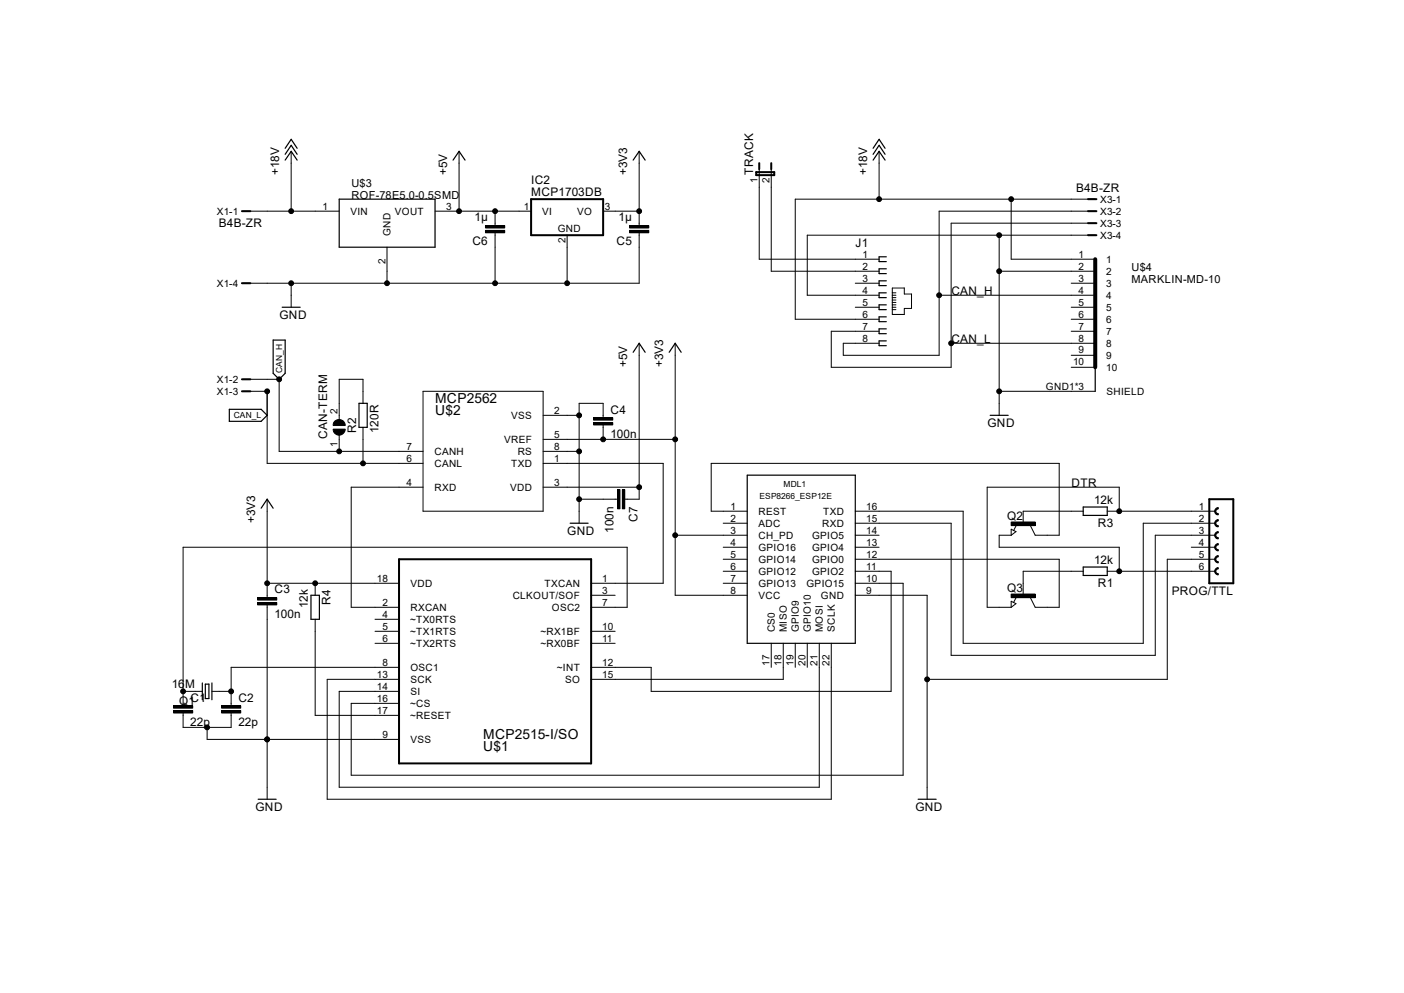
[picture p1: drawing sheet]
<svg xmlns="http://www.w3.org/2000/svg" width="297mm" height="210mm" viewBox="0 0 297 210" stroke-linecap="round" stroke-linejoin="round" font-family="sans-serif">
<g fill="none" stroke="#000" stroke-width=".25">
<path d="M60.3 33.9l1.3-1.9 1.3 1.9M60.3 32.6l1.3-1.9 1.3 1.9M60.3 31.4l1.3-1.9 1.3 1.9M95.8 33.9l1.3-1.9 1.3 1.9M133.9 33.9l1.3-1.9 1.3 1.9M184.7 33.9l1.3-1.9 1.2 1.9M184.7 32.6l1.3-1.9 1.2 1.9M184.7 31.4l1.3-1.9 1.2 1.9M71.8 42.1h20.2v10.2h-20.2zM187.5 54.3h-1.5v1h1.5M187.5 56.9h-1.5v1h1.5M187.5 59.4h-1.5v1h1.5"/>
<path d="M57.8 71.9h2.5v7.1l-1.2 1.2-1.3-1.2zM59.7 65h3.8M133.9 74.5l1.3-1.9 1.3 1.9M141.6 74.5l1.2-1.9 1.3 1.9M187.5 61.9h-1.5v1h1.5M187.5 64.5h-1.5v1h1.5M187.5 67h-1.5v1h1.5M187.5 69.6h-1.5v1h1.5M187.5 72.1h-1.5v1h1.5M231.7 77.7v5.1M48.5 86.6h6.7l1.3 1.2-1.3 1.3h-6.7zM75.9 85.3h1.8v5.1h-1.8z"/>
<path d="M209.5 87.8h3.8M55.2 107.5l1.3-1.9 1.3 1.9M120.6 110.7h3.8M158.1 100.5h22.8v35.6h-22.8zM229.2 119.9h5v1.8h-5zM229.2 107.2h5v1.8h-5zM65.8 125.9h1.8v5.1h-1.8zM42.8 144.4v3.6M43.4 144.7h.8v3h-.8zM44.8 144.4v3.6M54.6 169h3.8M194.2 169h3.8"/>
</g>
<g fill="none" stroke="#000" stroke-width=".21">
<path d="M61.6 32v12.7M97.1 32v12.7M135.2 32v15.7M160.6 35.8v19h25.4M163.2 35.8v21.6h22.8M186 32v10.1M51.4 44.7h20.4M61.6 59.9v5.1M81.9 52.3v7.6M92 44.7h20.4M102.7 47.7h4.1v.5h-4.1zM102.7 48.7h4.1v.5h-4.1z"/>
<path d="M104.7 44.7v3M104.7 49.2v10.7M120 49.7v10.2M127.6 44.7h7.6M133.2 47.7h4v.5h-4zM133.2 48.7h4v.5h-4zM135.2 49.2v10.7h-83.8M180.9 59.9h5.1M211.4 57.4h20.3M211.4 49.7v38.1M213.9 42.1v12.7h17.8M226.6 59.9h5.1"/>
<path d="M231.7 44.7h-33v30.4h-20.3v-2.5h7.6M231.7 42.1h-63.5v25.4h17.8M231.7 49.7h-60.9v12.7h15.2M231.7 47.2h-30.5v30.5h-25.3v-7.6h10.1M135.2 72.6v33h-3M142.8 72.6v53.3h15.3M180.9 65h5.1M188.8 60.9h2.5v1.3h1.5v3h-1.5v1.3h-2.5zM188.8 61.9h.7M188.8 62.4h.7M188.8 62.9h.7M188.8 63.5h.7"/>
<path d="M188.8 64h.7M188.8 64.5h.7M188.8 65h.7M188.8 65.5h.7M198.7 62.4h33M201.2 72.6h30.5M226.6 65h5.1M226.6 67.5h5.1M226.6 70.1h5.1M226.6 75.1h5.1M226.6 77.7h5.1M51.4 80.2h7.7v15.3h30.4"/>
<path d="M51.4 82.8h5.1v15.2h33M70.5 90.8h2.5a1.27 1.27 0 0 1-1.2 1.2 1.27 1.27 0 0 1-1.3-1.2zM70.8 89.1a1.31 1.31 0 0 1 1.4-.3 1.31 1.31 0 0 1 .8 1.2h-2.5l.1-.6zM71.8 92v3.5M76.8 85.3v-5.1h-5v8.5M76.8 90.4v7.6M89.5 82.8h25.4v25.3h-25.4zM114.9 98h25.4v25.4h-15.2M114.9 95.5h7.6M114.9 92.9h27.9M114.9 87.8h7.6M125.6 89.4h4v.5h-4z"/>
<path d="M125.6 88.3h4v.6h-4zM127.6 88.3v-3h-5.1v25.4M127.6 89.9v3M211.4 82.8h20.3M56.5 105.6v20.8M89.5 103h-15.2v25.4h10.1M114.9 103h20.3M122.5 105.6h8.1M130.6 103.5h.5v4.1h-.5zM131.7 103.5h.5v4.1h-.5zM142.8 113.2h15.3M153 118.3h5.1"/>
<path d="M153 115.7h5.1M153 110.7h5.1M158.1 108.1h-7.6v-10.1h73.6v15.2h-5.1l-1-2M180.9 118.3h43.2v10.1h-5.1l-1-2M180.9 108.1h22.9v28h38.1v-25.4h15.2M180.9 115.7h5.1M180.9 113.2h5.1M180.9 110.7h20.3v27.9h43.2v-25.4h12.7M213.9 110.4h5.1v.8h-5.1zM213.9 113.2h-2.5v2.5h25.4v5.1M213.9 111.9l1 .5-1 .8zM215.1 111l-.7 1.2"/>
<path d="M229.2 108.1h-12.7v2.6M234.2 108.1h22.9M236.8 108.1v-5.1h-28v25.4h5.1M252 115.7h5.1M257.1 118.3h-10.2v25.4h-50.8M257.1 112.8l.5-.4h.1v.3a.51 .51 0 0 0-.5 .5 .51 .51 0 0 0 .5 .5v.3a.76 .76 0 0 1-.6-1.2zM257.1 110.2l.5-.3h.1v.3a.51 .51 0 0 0-.5 .5 .51 .51 0 0 0 .5 .5v.2a.74 .74 0 0 1-.7-.4 .74 .74 0 0 1 .1-.8zM257.1 107.7l.5-.3h.1v.2a.51 .51 0 0 0-.5 .5 .51 .51 0 0 0 .5 .5v.3a.74 .74 0 0 1-.7-.4 .74 .74 0 0 1 .1-.8zM257.1 117.9l.5-.4h.1v.3a.51 .51 0 0 0-.5 .5 .51 .51 0 0 0 .5 .5v.2a.76 .76 0 0 1-.6-1.1zM257.1 115.3l.5-.3h.1v.2a.51 .51 0 0 0-.5 .5 .51 .51 0 0 0 .5 .5v.3a.76 .76 0 0 1-.6-1.2zM54.5 127.4h4v.5h-4zM54.5 126.4h4v.5h-4z"/>
<path d="M56.5 123.4h27.9M56.5 127.9v41.1M66.7 131v20.3h17.7M66.7 123.4v2.5M79.3 131h5.1M79.3 133.5h5.1M79.3 136.1h5.1M125.1 128.4h7.6v-12.7h-94v33.6M125.1 133.5h5M125.1 136.1h5M125.1 125.9h5M153 123.4h5.1"/>
<path d="M153 120.8h5.1M163.2 136.1v5M165.7 136.1v7.6h-40.6M168.2 136.1v5M170.8 136.1v5M173.3 136.1v30.4h-101.5v-20.3h12.6M175.9 136.1v32.9h-106.7v-25.3h15.2M180.9 123.4h10.2v40.6h-116.8v-15.2h10.1M180.9 120.8h7.6v25.4h-50.7v-5.1h-12.7M180.9 125.9h15.2v43.1M213.9 125.6h5.1v.8h-5.1zM213.9 127.2l1 .5-1 .7z"/>
<path d="M215.1 126.2l-.7 1.2M229.2 120.8h-12.7v5.1M234.2 120.8h22.9M257.1 120.4l.5-.3h.1v.2a.51 .51 0 0 0-.5 .5 .51 .51 0 0 0 .5 .5v.3a.76 .76 0 0 1-.6-1.2zM36.7 150.3h4.1v.5h-4.1zM36.7 149.3h4.1v.5h-4.1zM38.7 146.2h4.1M38.7 150.8v3h10.2v-3M43.8 153.8v2.6h40.6M44.8 146.2h4.1M46.9 150.3h4v.5h-4zM46.9 149.3h4v.5h-4z"/>
<path d="M84.4 141.1h-35.5v8.2"/>
<circle cx="61.6" cy="59.9" r=".51"/>
<circle cx="61.6" cy="44.7" r=".51"/>
<circle cx="81.9" cy="59.9" r=".51"/>
<circle cx="97.1" cy="44.7" r=".51"/>
<circle cx="104.7" cy="44.7" r=".51"/>
<circle cx="104.7" cy="59.9" r=".51"/>
<circle cx="120" cy="59.9" r=".51"/>
<circle cx="135.2" cy="44.7" r=".51"/>
<circle cx="186" cy="42.1" r=".51"/>
<circle cx="211.4" cy="49.7" r=".51"/>
<circle cx="211.4" cy="57.4" r=".51"/>
<circle cx="213.9" cy="42.1" r=".51"/>
<circle cx="198.7" cy="62.4" r=".51"/>
<circle cx="201.2" cy="72.6" r=".51"/>
<circle cx="56.5" cy="82.8" r=".51"/>
<circle cx="59.1" cy="80.2" r=".51"/>
<circle cx="71.8" cy="95.5" r=".51"/>
<circle cx="76.8" cy="98" r=".51"/>
<circle cx="122.5" cy="95.5" r=".51"/>
<circle cx="122.5" cy="87.8" r=".51"/>
<circle cx="127.6" cy="92.9" r=".51"/>
<circle cx="142.8" cy="92.9" r=".51"/>
<circle cx="211.4" cy="82.8" r=".51"/>
<circle cx="122.5" cy="105.6" r=".51"/>
<circle cx="135.2" cy="103" r=".51"/>
<circle cx="142.8" cy="113.2" r=".51"/>
<circle cx="236.8" cy="108.1" r=".51"/>
<circle cx="56.5" cy="123.4" r=".51"/>
<circle cx="66.7" cy="123.4" r=".51"/>
<circle cx="236.8" cy="120.8" r=".51"/>
<circle cx="38.7" cy="146.2" r=".51"/>
<circle cx="43.8" cy="153.8" r=".51"/>
<circle cx="48.9" cy="146.2" r=".51"/>
<circle cx="56.5" cy="156.4" r=".51"/>
<circle cx="196.1" cy="143.7" r=".51"/>
</g>
<g fill="none" stroke="#000" stroke-width=".42">
<path d="M160 36.4h3.8v.6h-3.8zM160.6 34.5v1.3M163.2 34.5v1.3M51.2 44.7h1.8M51.2 59.9h1.8M112.4 42.1h15.2v7.6h-15.2zM230.2 44.7h1.7M230.2 49.7h1.7M230.2 42.1h1.7M230.2 47.2h1.7M51.2 80.2h1.8M51.2 82.8h1.8"/>
<path d="M84.4 118.3h40.7v43.2h-40.7zM255.8 105.6h5.1v17.8h-5.1z"/>
</g>
<g fill="#000">
<path d="M102.7 47.7h4.1v.5h-4.1z" fill-rule="evenodd"/>
<path d="M102.7 48.7h4.1v.5h-4.1z" fill-rule="evenodd"/>
<path d="M133.2 47.7h4v.5h-4z" fill-rule="evenodd"/>
<path d="M133.2 48.7h4v.5h-4z" fill-rule="evenodd"/>
<path d="M70.8 89.1a1.31 1.31 0 0 1 1.4-.3 1.31 1.31 0 0 1 .8 1.2h-2.5l.1-.6z" fill-rule="evenodd"/>
<path d="M70.5 90.8h2.5a1.27 1.27 0 0 1-1.2 1.2 1.27 1.27 0 0 1-1.3-1.2z" fill-rule="evenodd"/>
<path d="M125.6 89.4h4v.5h-4z" fill-rule="evenodd"/>
<path d="M125.6 88.3h4v.6h-4z" fill-rule="evenodd"/>
<path d="M130.6 103.5h.5v4.1h-.5z" fill-rule="evenodd"/>
<path d="M131.7 103.5h.5v4.1h-.5z" fill-rule="evenodd"/>
<path d="M213.9 110.4h5.1v.8h-5.1z" fill-rule="evenodd"/>
<path d="M257.1 112.8l.5-.4h.1v.3a.51 .51 0 0 0-.5 .5 .51 .51 0 0 0 .5 .5v.3a.76 .76 0 0 1-.6-1.2z" fill-rule="evenodd"/>
<path d="M257.1 110.2l.5-.3h.1v.3a.51 .51 0 0 0-.5 .5 .51 .51 0 0 0 .5 .5v.2a.74 .74 0 0 1-.7-.4 .74 .74 0 0 1 .1-.8z" fill-rule="evenodd"/>
<path d="M257.1 107.7l.5-.3h.1v.2a.51 .51 0 0 0-.5 .5 .51 .51 0 0 0 .5 .5v.3a.74 .74 0 0 1-.7-.4 .74 .74 0 0 1 .1-.8z" fill-rule="evenodd"/>
<path d="M257.1 117.9l.5-.4h.1v.3a.51 .51 0 0 0-.5 .5 .51 .51 0 0 0 .5 .5v.2a.76 .76 0 0 1-.6-1.1z" fill-rule="evenodd"/>
<path d="M257.1 115.3l.5-.3h.1v.2a.51 .51 0 0 0-.5 .5 .51 .51 0 0 0 .5 .5v.3a.76 .76 0 0 1-.6-1.2z" fill-rule="evenodd"/>
<path d="M54.5 127.4h4v.5h-4z" fill-rule="evenodd"/>
<path d="M54.5 126.4h4v.5h-4z" fill-rule="evenodd"/>
<path d="M213.9 125.6h5.1v.8h-5.1z" fill-rule="evenodd"/>
<path d="M257.1 120.4l.5-.3h.1v.2a.51 .51 0 0 0-.5 .5 .51 .51 0 0 0 .5 .5v.3a.76 .76 0 0 1-.6-1.2z" fill-rule="evenodd"/>
<path d="M36.7 150.3h4.1v.5h-4.1z" fill-rule="evenodd"/>
<path d="M36.7 149.3h4.1v.5h-4.1z" fill-rule="evenodd"/>
<path d="M46.9 150.3h4v.5h-4z" fill-rule="evenodd"/>
<path d="M46.9 149.3h4v.5h-4z" fill-rule="evenodd"/>
<circle cx="61.6" cy="59.9" r=".51"/>
<circle cx="61.6" cy="44.7" r=".51"/>
<circle cx="81.9" cy="59.9" r=".51"/>
<circle cx="97.1" cy="44.7" r=".51"/>
<circle cx="104.7" cy="44.7" r=".51"/>
<circle cx="104.7" cy="59.9" r=".51"/>
<circle cx="120" cy="59.9" r=".51"/>
<circle cx="135.2" cy="44.7" r=".51"/>
<circle cx="186" cy="42.1" r=".51"/>
<circle cx="211.4" cy="49.7" r=".51"/>
<circle cx="211.4" cy="57.4" r=".51"/>
<circle cx="213.9" cy="42.1" r=".51"/>
<circle cx="198.7" cy="62.4" r=".51"/>
<circle cx="201.2" cy="72.6" r=".51"/>
<circle cx="56.5" cy="82.8" r=".51"/>
<circle cx="59.1" cy="80.2" r=".51"/>
<circle cx="71.8" cy="95.5" r=".51"/>
<circle cx="76.8" cy="98" r=".51"/>
<circle cx="122.5" cy="95.5" r=".51"/>
<circle cx="122.5" cy="87.8" r=".51"/>
<circle cx="127.6" cy="92.9" r=".51"/>
<circle cx="142.8" cy="92.9" r=".51"/>
<circle cx="211.4" cy="82.8" r=".51"/>
<circle cx="122.5" cy="105.6" r=".51"/>
<circle cx="135.2" cy="103" r=".51"/>
<circle cx="142.8" cy="113.2" r=".51"/>
<circle cx="236.8" cy="108.1" r=".51"/>
<circle cx="56.5" cy="123.4" r=".51"/>
<circle cx="66.7" cy="123.4" r=".51"/>
<circle cx="236.8" cy="120.8" r=".51"/>
<circle cx="38.7" cy="146.2" r=".51"/>
<circle cx="43.8" cy="153.8" r=".51"/>
<circle cx="48.9" cy="146.2" r=".51"/>
<circle cx="56.5" cy="156.4" r=".51"/>
<circle cx="196.1" cy="143.7" r=".51"/>
</g>
<path d="M231.7 54.8v22.9" fill="none" stroke="#000" stroke-width=".85"/>
<g font-size="2.9">
<text x="92.1" y="85.3">MCP2562</text>
<text x="92.1" y="87.8">U$2</text>
<text x="102.2" y="156.4">MCP2515-I/SO</text>
<text x="102.2" y="158.9">U$1</text>
</g>
<g font-size="2.5">
<text x="59.1" y="37" transform="rotate(-90 59.1 37)">+18V</text>
<text x="94.6" y="37" transform="rotate(-90 94.6 37)">+5V</text>
<text x="112.4" y="41.5">MCP1703DB</text>
<text x="112.4" y="38.9">IC2</text>
<text x="132.7" y="37" transform="rotate(-90 132.7 37)">+3V3</text>
<text x="159.3" y="37" transform="rotate(-90 159.3 37)">TRACK</text>
<text x="183.5" y="37" transform="rotate(-90 183.5 37)">+18V</text>
<text x="227.7" y="40.6">B4B-ZR</text>
<text x="46.3" y="48">B4B-ZR</text>
<text x="100.4" y="46.8">1µ</text>
<text x="130.9" y="46.8">1µ</text>
<text x="100" y="51.9">C6</text>
<text x="130.4" y="51.9">C5</text>
<text x="181" y="52.3">J1</text>
<text x="201.3" y="62.4">CAN_H</text>
<text x="59.1" y="67.5">GND</text>
<text x="132.7" y="77.7" transform="rotate(-90 132.7 77.7)">+5V</text>
<text x="140.3" y="77.7" transform="rotate(-90 140.3 77.7)">+3V3</text>
<text x="201.3" y="72.6">CAN_L</text>
<text x="129.2" y="87.5">C4</text>
<text x="69.2" y="92.9" transform="rotate(-90 69.2 92.9)">CAN-TERM</text>
<text x="75.3" y="91.6" transform="rotate(-90 75.3 91.6)">R2</text>
<text x="80.1" y="91.7" transform="rotate(-90 80.1 91.7)">120R</text>
<text x="129.1" y="92.5">100n</text>
<text x="208.9" y="90.4">GND</text>
<text x="226.7" y="103">DTR</text>
<text x="231.4" y="106.6">12k</text>
<text x="54" y="110.7" transform="rotate(-90 54 110.7)">+3V3</text>
<text x="120" y="113.2">GND</text>
<text x="129.8" y="112.7" transform="rotate(-90 129.8 112.7)">100n</text>
<text x="134.8" y="110.4" transform="rotate(-90 134.8 110.4)">C7</text>
<text x="213.1" y="109.9">Q2</text>
<text x="232.2" y="111.4">R3</text>
<text x="231.4" y="119.3">12k</text>
<text x="58.1" y="125.5">C3</text>
<text x="213.1" y="125.1">Q3</text>
<text x="232.2" y="124.1">R1</text>
<text x="247.9" y="125.9">PROG/TTL</text>
<text x="58" y="130.6">100n</text>
<text x="65.2" y="128.7" transform="rotate(-90 65.2 128.7)">12k</text>
<text x="69.9" y="127.9" transform="rotate(-90 69.9 127.9)">R4</text>
<text x="36.3" y="145.5">16M</text>
<text x="37.9" y="149">Q1</text>
<text x="40.3" y="148.4">C1</text>
<text x="50.5" y="148.4">C2</text>
<text x="40.3" y="153.5">22p</text>
<text x="50.4" y="153.5">22p</text>
<text x="54" y="171.6">GND</text>
<text x="193.6" y="171.6">GND</text>
</g>
<g font-size="2.3">
<text x="74.3" y="39.6">U$3</text>
<text x="74.3" y="42.1">ROF-78E5.0-0.5SMD</text>
<text x="239.4" y="59.9">MARKLIN-MD-10</text>
<text x="239.4" y="57.4">U$4</text>
</g>
<g font-size="2.1">
<text x="160.2" y="38.6" transform="rotate(-90 160.2 38.6)">1</text>
<text x="162.8" y="38.6" transform="rotate(-90 162.8 38.6)">2</text>
<text x="45.9" y="45.4">X1-1</text>
<text x="68.2" y="44.3">1</text>
<text x="74.1" y="45.4">VIN</text>
<text x="83.5" y="45.4">VOUT</text>
<text x="94.4" y="44.3">3</text>
<text x="110.8" y="44.3">1</text>
<text x="114.7" y="45.4">VI</text>
<text x="122.1" y="45.4">VO</text>
<text x="127.9" y="44.3">3</text>
<text x="232.7" y="42.9">X3-1</text>
<text x="232.7" y="45.4">X3-2</text>
<text x="232.7" y="48">X3-3</text>
<text x="82.6" y="49.9" transform="rotate(-90 82.6 49.9)">GND</text>
<text x="118" y="49">GND</text>
<text x="119.6" y="51.3" transform="rotate(-90 119.6 51.3)">2</text>
<text x="232.7" y="50.5">X3-4</text>
<text x="81.5" y="55.8" transform="rotate(-90 81.5 55.8)">2</text>
<text x="182.5" y="54.5">1</text>
<text x="182.5" y="57">2</text>
<text x="182.5" y="59.6">3</text>
<text x="228.2" y="54.5">1</text>
<text x="228.2" y="57">2</text>
<text x="228.2" y="59.6">3</text>
<text x="234" y="55.6">1</text>
<text x="234" y="58.1">2</text>
<text x="45.9" y="60.7">X1-4</text>
<text x="182.5" y="62.1">4</text>
<text x="182.5" y="64.6">5</text>
<text x="228.2" y="62.1">4</text>
<text x="228.2" y="64.6">5</text>
<text x="234" y="60.7">3</text>
<text x="234" y="63.2">4</text>
<text x="234" y="65.7">5</text>
<text x="182.5" y="67.2">6</text>
<text x="182.5" y="69.7">7</text>
<text x="228.2" y="67.2">6</text>
<text x="228.2" y="69.7">7</text>
<text x="234" y="68.3">6</text>
<text x="234" y="70.8">7</text>
<text x="182.5" y="72.3">8</text>
<text x="227" y="77.3">10</text>
<text x="228.2" y="72.3">8</text>
<text x="228.2" y="74.8">9</text>
<text x="234" y="73.4">8</text>
<text x="234" y="75.9">9</text>
<text x="45.9" y="81">X1-2</text>
<text x="45.9" y="83.5">X1-3</text>
<text x="221.3" y="82.4">GND1*3</text>
<text x="234" y="78.4">10</text>
<text x="234.1" y="83.5">SHIELD</text>
<text x="71.4" y="87.5" transform="rotate(-90 71.4 87.5)">2</text>
<text x="108.2" y="88.6">VSS</text>
<text x="117.2" y="87.5">2</text>
<text x="71.4" y="94.4" transform="rotate(-90 71.4 94.4)">1</text>
<text x="86" y="95.1">7</text>
<text x="106.6" y="93.7">VREF</text>
<text x="117.2" y="95.1">8</text>
<text x="117.2" y="92.5">5</text>
<text x="86" y="97.6">6</text>
<text x="91.9" y="98.8">CANL</text>
<text x="91.9" y="96.2">CANH</text>
<text x="108.1" y="98.8">TXD</text>
<text x="109.5" y="96.2">RS</text>
<text x="117.2" y="97.6">1</text>
<text x="86" y="102.7">4</text>
<text x="91.9" y="103.8">RXD</text>
<text x="107.9" y="103.8">VDD</text>
<text x="117.2" y="102.7">3</text>
<text x="154.6" y="107.8">1</text>
<text x="183.3" y="107.8">16</text>
<text x="253.6" y="107.8">1</text>
<text x="154.6" y="110.3">2</text>
<text x="154.6" y="112.9">3</text>
<text x="160.4" y="108.9">REST</text>
<text x="160.4" y="111.4">ADC</text>
<text x="160.4" y="114">CH_PD</text>
<text x="171.8" y="114">GPIO5</text>
<text x="173.9" y="111.4">RXD</text>
<text x="174.1" y="108.9">TXD</text>
<text x="183.3" y="112.9">14</text>
<text x="183.3" y="110.3">15</text>
<text x="253.6" y="110.3">2</text>
<text x="253.6" y="112.9">3</text>
<text x="154.6" y="115.4">4</text>
<text x="154.6" y="117.9">5</text>
<text x="160.4" y="116.5">GPIO16</text>
<text x="160.4" y="119">GPIO14</text>
<text x="171.8" y="119">GPIO0</text>
<text x="171.8" y="116.5">GPIO4</text>
<text x="183.3" y="117.9">12</text>
<text x="183.3" y="115.4">13</text>
<text x="253.6" y="115.4">4</text>
<text x="253.6" y="117.9">5</text>
<text x="79.7" y="123">18</text>
<text x="86.8" y="124.1">VDD</text>
<text x="115.2" y="124.1">TXCAN</text>
<text x="127.4" y="123">1</text>
<text x="127.4" y="125.6">3</text>
<text x="154.6" y="120.5">6</text>
<text x="154.6" y="123">7</text>
<text x="154.6" y="125.6">8</text>
<text x="160.4" y="121.6">GPIO12</text>
<text x="160.4" y="124.1">GPIO13</text>
<text x="170.6" y="124.1">GPIO15</text>
<text x="171.8" y="121.6">GPIO2</text>
<text x="183.3" y="125.6">9</text>
<text x="183.3" y="123">10</text>
<text x="183.3" y="120.5">11</text>
<text x="253.6" y="120.5">6</text>
<text x="80.9" y="128.1">2</text>
<text x="80.9" y="130.6">4</text>
<text x="86.8" y="131.7">~TX0RTS</text>
<text x="86.8" y="129.2">RXCAN</text>
<text x="108.5" y="126.7">CLKOUT/SOF</text>
<text x="116.8" y="129.2">OSC2</text>
<text x="127.4" y="128.1">7</text>
<text x="160.4" y="126.7">VCC</text>
<text x="173.7" y="126.7">GND</text>
<text x="80.9" y="133.2">5</text>
<text x="80.9" y="135.7">6</text>
<text x="86.8" y="134.3">~TX1RTS</text>
<text x="86.8" y="136.8">~TX2RTS</text>
<text x="114.3" y="134.3">~RX1BF</text>
<text x="114.3" y="136.8">~RX0BF</text>
<text x="127.4" y="133.2">10</text>
<text x="127.4" y="135.7">11</text>
<text x="163.9" y="133.7" transform="rotate(-90 163.9 133.7)">CS0</text>
<text x="166.5" y="133.7" transform="rotate(-90 166.5 133.7)">MISO</text>
<text x="169" y="133.7" transform="rotate(-90 169 133.7)">GPIO9</text>
<text x="171.5" y="133.7" transform="rotate(-90 171.5 133.7)">GPIO10</text>
<text x="174.1" y="133.7" transform="rotate(-90 174.1 133.7)">MOSI</text>
<text x="176.6" y="133.7" transform="rotate(-90 176.6 133.7)">SCLK</text>
<text x="79.7" y="143.3">13</text>
<text x="80.9" y="140.8">8</text>
<text x="86.8" y="141.9">OSC1</text>
<text x="117.8" y="141.9">~INT</text>
<text x="127.4" y="140.8">12</text>
<text x="127.4" y="143.3">15</text>
<text x="162.8" y="140.8" transform="rotate(-90 162.8 140.8)">17</text>
<text x="165.3" y="140.8" transform="rotate(-90 165.3 140.8)">18</text>
<text x="167.9" y="140.8" transform="rotate(-90 167.9 140.8)">19</text>
<text x="170.4" y="140.8" transform="rotate(-90 170.4 140.8)">20</text>
<text x="172.9" y="140.8" transform="rotate(-90 172.9 140.8)">21</text>
<text x="175.5" y="140.8" transform="rotate(-90 175.5 140.8)">22</text>
<text x="79.7" y="145.8">14</text>
<text x="79.7" y="148.4">16</text>
<text x="86.8" y="149.5">~CS</text>
<text x="86.8" y="144.4">SCK</text>
<text x="86.8" y="147">SI</text>
<text x="119.5" y="144.4">SO</text>
<text x="79.7" y="150.9">17</text>
<text x="80.9" y="156">9</text>
<text x="86.8" y="152.1">~RESET</text>
<text x="86.8" y="157.1">VSS</text>
</g>
<g font-size="1.8">
<text x="59.7" y="78.9" transform="rotate(-90 59.7 78.9)">CAN_H</text>
<text x="49.4" y="88.5">CAN_L</text>
<text x="160.7" y="105.6">ESP8266_ESP12E</text>
<text x="165.7" y="103">MDL1</text>
</g>
</svg>
